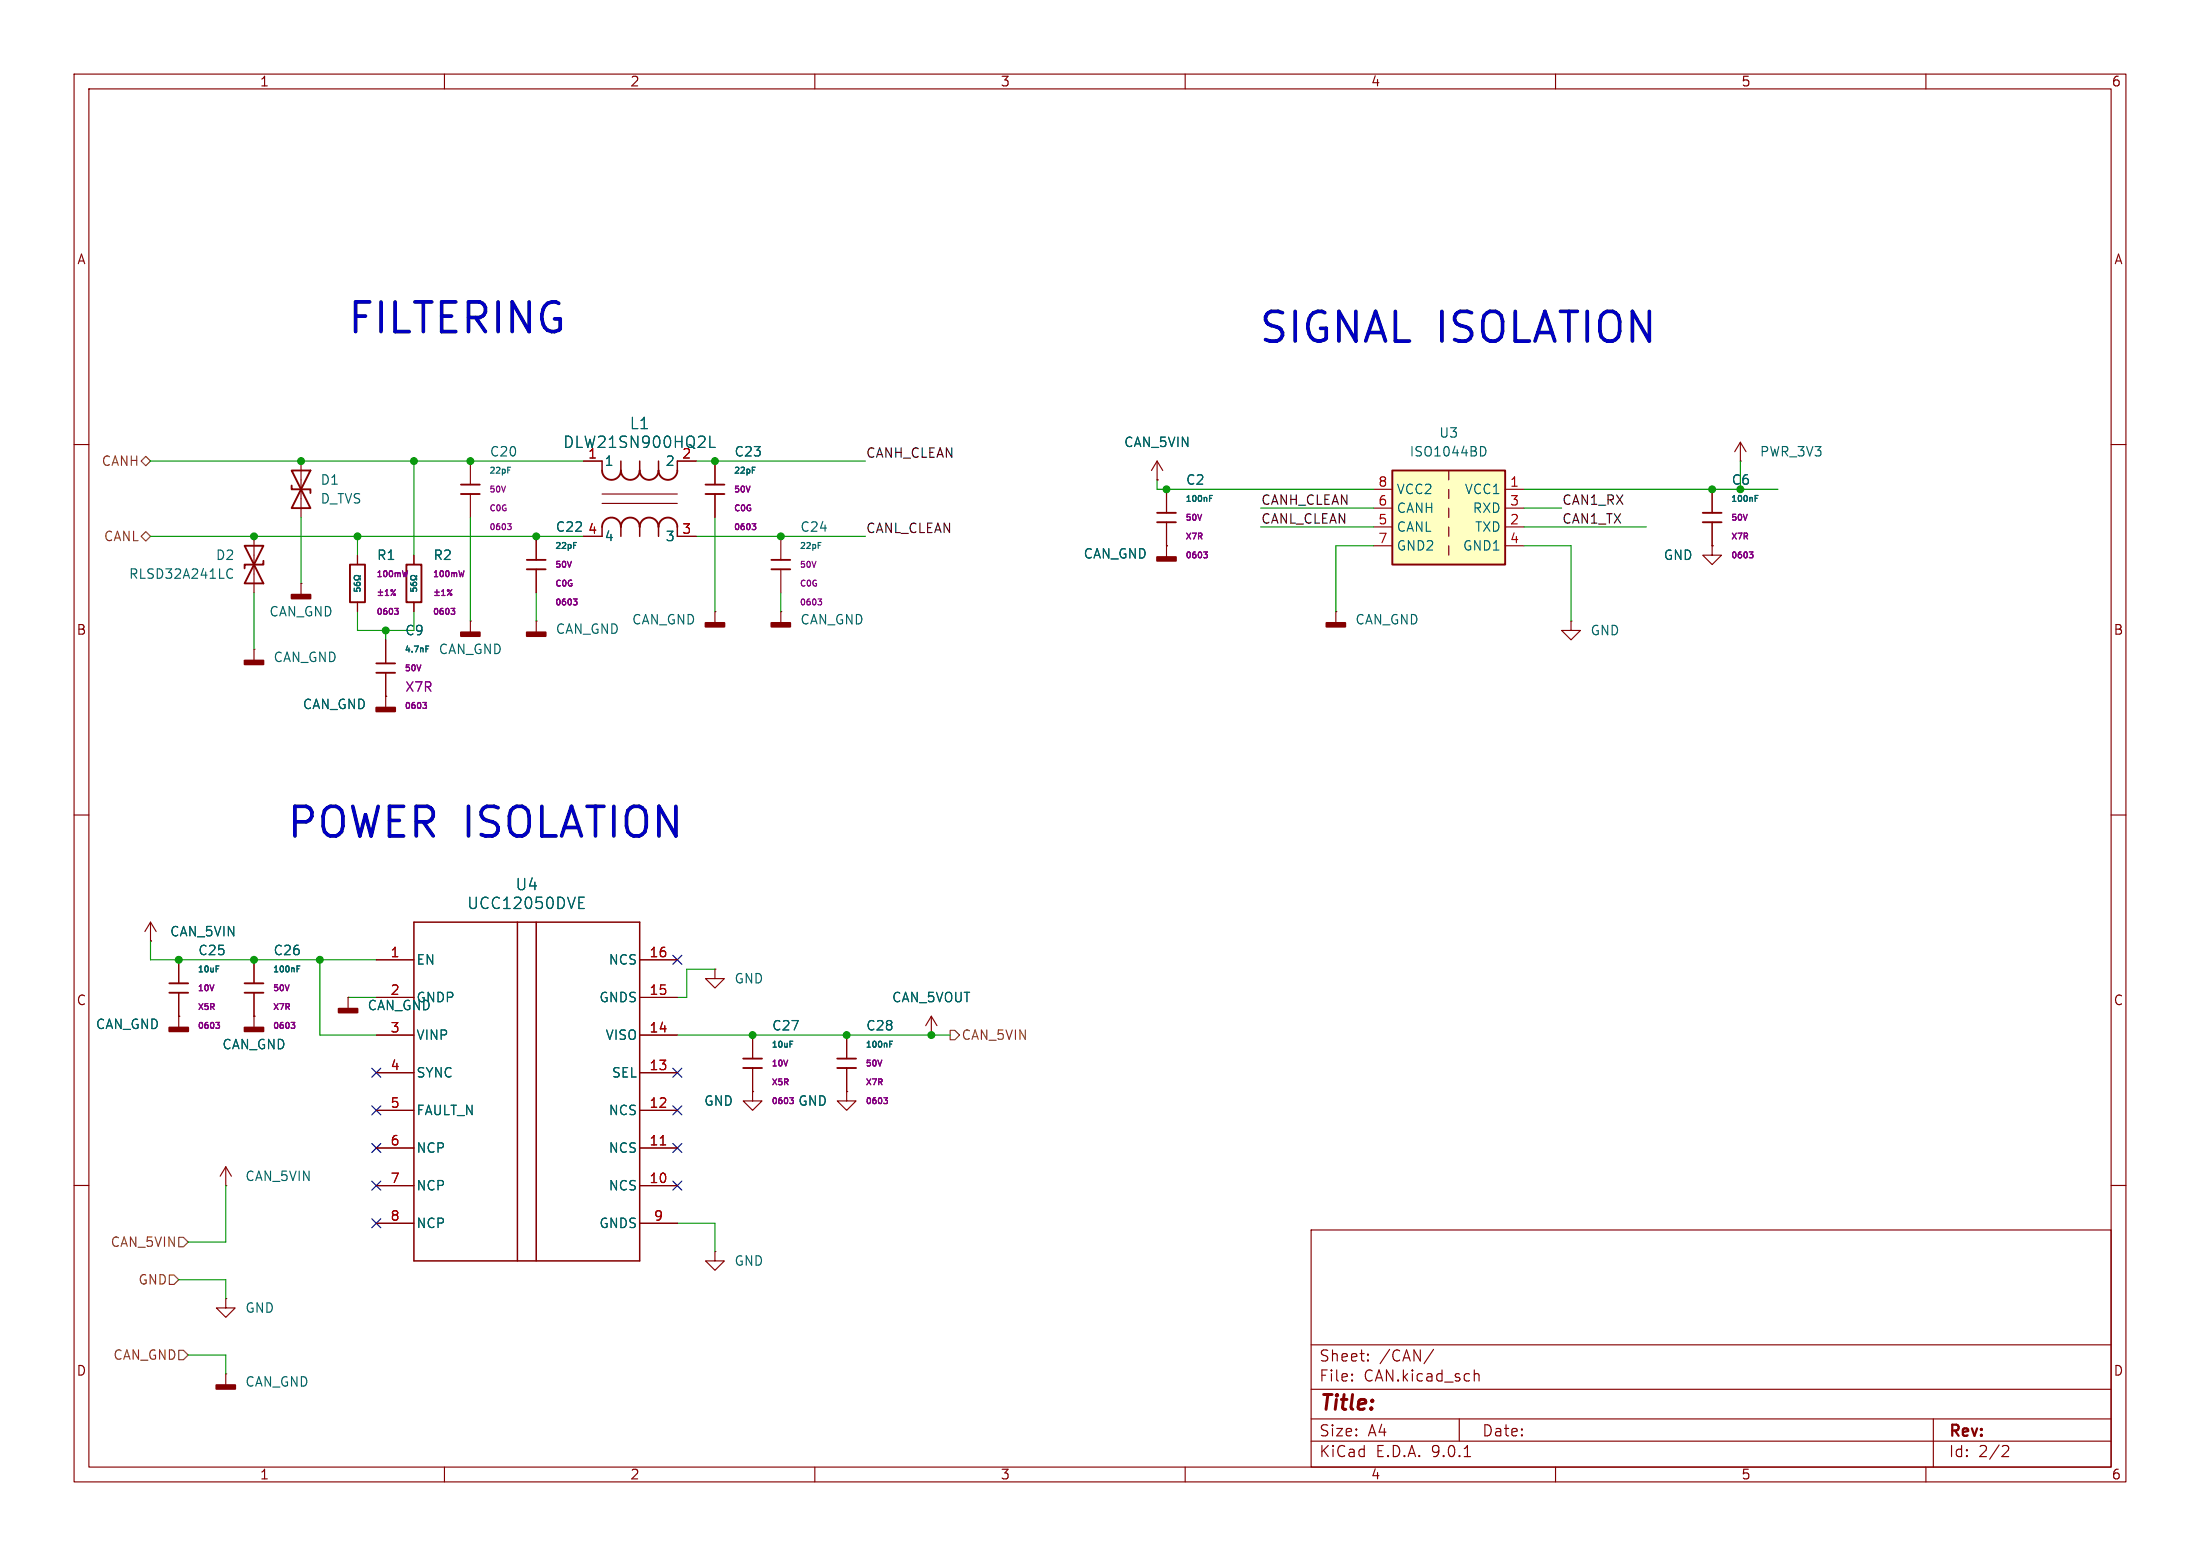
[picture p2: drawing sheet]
<svg xmlns="http://www.w3.org/2000/svg" width="297mm" height="210mm" viewBox="0 0 297 210" stroke-linecap="round" stroke-linejoin="round" font-family="sans-serif">
<g fill="none" stroke="#840000" stroke-width=".15">
<path d="M10 10h277v190h-277zM12 12h273v186h-273zM60 10v2M110 10v2M160 10v2M210 10v2M260 10v2M234.9 59.7l-.7 1.3M234.9 59.7l.8 1.3M234.9 59.7v2.5M10 60h2M34.3 72.4v7.6"/>
<path d="M40.6 78.7h.1M40.6 62.2v7.7M40.6 78.7v1.6M48.3 74.9v1.3M55.9 74.9v1.3M63.5 62.2v3.2M63.5 66.7v3.2M72.4 72.4v3.2M72.4 76.8v3.2M78.7 62.2h2.6M78.7 72.4h2.6M81.3 67.9h10.1"/>
<path d="M81.3 66.7h10.1M91.4 62.2h2.6M91.4 72.4h2.6M96.5 62.2v3.2M96.5 66.7v3.2M105.4 72.4v3.2M105.4 76.8v3.2M156.2 64.8h.1M156.2 62.2l-.8 1.3M156.2 62.2l.8 1.3M156.2 62.2v2.6M157.5 73.7h.1"/>
<path d="M157.5 73.7v1.5M231.1 66v3.2M231.1 70.5v3.2M234.9 62.2h.1M285 60h2M34.3 87.6h.1M34.3 87.6v1.6M48.3 81.3v1.3M52.1 94h.1M52.1 86.4v3.1M52.1 90.8v4.7M55.9 81.3v1.3"/>
<path d="M63.5 83.8h.1M63.5 83.8v1.5M72.4 83.8h.1M72.4 83.8v1.5M96.5 82.6h.1M96.5 82.6v1.5M105.4 82.6h.1M105.4 82.6v1.5M10 110h2M285 110h2M24.1 137.2h.1M24.1 129.5v3.2"/>
<path d="M24.1 134v4.7M34.3 137.2h.1M34.3 129.5v3.2M34.3 134v4.7M47 134.6h.1M47 134.6v1.5M50.8 129.5h5.1M50.8 134.6h5.1M50.8 139.7h5.1M86.4 129.5h5M86.4 134.6h5M86.4 139.7h5"/>
<path d="M96.5 130.8v1.3h1.3l-1.3 1.3-1.3-1.3h1.3M96.5 130.8h.1M101.6 139.7v3.2M114.3 139.7v3.2M125.7 139.7h.1M125.7 137.2l-.7 1.2M125.7 137.2l.8 1.2M125.7 137.2v2.5M50.8 144.8h5.1M50.8 149.9h5.1M50.8 154.9h5.1M86.4 144.8h5"/>
<path d="M86.4 149.9h5M86.4 154.9h5M101.6 147.3v1.3h1.3l-1.3 1.3-1.3-1.3h1.3M101.6 147.3h.1M101.6 144.1v3.2M114.3 147.3v1.3h1.3l-1.3 1.3-1.3-1.3h1.3M114.3 147.3h.1M114.3 144.1v3.2M10 160h2M30.5 175.3v1.2h1.2l-1.2 1.3-1.3-1.3h1.3M30.5 175.3h.1M50.8 160h5.1"/>
<path d="M50.8 165.1h5.1M86.4 160h5M86.4 165.1h5M96.5 168.9v1.3h1.3l-1.3 1.3-1.3-1.3h1.3M96.5 168.9h.1M177 166h108v32h-108zM285 160h2M30.5 185.4h.1M30.5 185.4v1.5M60 198v2M110 198v2M160 198v2"/>
<path d="M177 194.5h108M177 191.5h108M177 187.5h108M177 181.5h108M182.5 186.3h.1l-.1 .1M182.5 186.3v.1M182.5 185.5v.1M182.5 185.5h.1l-.1 .1M184.7 183.6v.1M184.7 183.6h-.1l.1 .1M184.7 182.8v.1M184.7 182.8h-.1l.1 .1"/>
<path d="M193.5 182.1l-1.3 2M197 191.5v3M197.7 196.6h.8M199 184.9v1.5M199 185.5a.37 .37 0 0 1 .7 .1v.8M210 198v2M260 198v2M261 191.5v6.5M270.5 195.1l.5 .1a.41 .41 0 0 1 .1 .5l-.9 .9h1"/>
</g>
<g fill="none" stroke="#840000" stroke-width=".25">
<path d="M33 73.7l2.6 5h-2.6l2.6-5zM35.6 75.7v.5h-2.6v.5M39.4 63.5l2.5 5.1h-2.5l2.5-5.1zM39.4 65.5v.5h2.5v.5M47.2 76.2h2.1v5.1h-2.1zM54.9 76.2h2v5.1h-2zM62.2 65.4h2.6M62.2 66.7h2.6M71.1 75.6h2.6M71.1 76.8h2.6M81.3 63.5a1.27 1.27 0 0 0 1.2 1.3 1.27 1.27 0 0 0 1.3-1.3 1.27 1.27 0 0 0 1.3 1.3 1.27 1.27 0 0 0 1.3-1.3 1.27 1.27 0 0 0 1.2 1.3 1.27 1.27 0 0 0 1.3-1.3 1.27 1.27 0 0 0 1.3 1.3 1.27 1.27 0 0 0 1.2-1.3M81.3 71.1a1.27 1.27 0 0 1 1.2-1.2 1.27 1.27 0 0 1 1.3 1.2 1.27 1.27 0 0 1 1.3-1.2 1.27 1.27 0 0 1 1.3 1.2 1.27 1.27 0 0 1 1.2-1.2 1.27 1.27 0 0 1 1.3 1.2 1.27 1.27 0 0 1 1.3-1.2 1.27 1.27 0 0 1 1.2 1.2"/>
<path d="M95.2 65.4h2.6M95.2 66.7h2.6M104.1 75.6h2.6M104.1 76.8h2.6M229.9 69.2h2.5M229.9 70.5h2.5M50.8 89.5h2.5M50.8 90.8h2.5M22.9 132.7h2.5M22.9 134h2.5M33 132.7h2.6M33 134h2.6"/>
<path d="M100.3 142.9h2.6M100.3 144.1h2.6M113 142.9h2.6M113 144.1h2.6"/>
</g>
<g fill="none" stroke="#006464" stroke-width=".15">
<path d="M95.8 58.9v1.5h.8M30.9 76.8h.3l.2 .1M31.4 77.9l-.2 .1h-.3M47.8 79.4v.4h.4v-.4h.3l.1 .1-.1 .3M47.8 78.7l.1 .2 .1 .1h.5l.1-.1-.1-.3-.3 .1-.1 .2 .2 .1M48.6 77.7v.2h-.1a.34 .34 0 0 0-.5-.2 .34 .34 0 0 0-.1 .5l.3 .1 .3-.2h.1v.2M55.4 78.7l.1 .2 .1 .1h.5l.1-.1v-.3l-.4 .1-.1 .2 .2 .1M55.4 79.4v.4h.4v-.4h.4v.1v.3M56.2 77.7v.2h-.1a.34 .34 0 0 0-.5-.2 .34 .34 0 0 0-.1 .5l.4 .1 .2-.2h.1v.2M68.5 63.1h.4M77.4 73.2h.4M101.6 63.1h.3"/>
<path d="M110.5 73.2h.3M236.9 67.3h.3M236.9 66.9h.4M57.5 87.6h.3M57.5 87.2h.4M29.2 130.4h.4M40.1 130.4h.4M40.1 130.8h.3M78.2 121.8h.5M78.2 122.6h.7M78.2 121.1h.7M106.6 140.5h.4"/>
<path d="M120.1 140.9h.3M120.1 140.5h.4"/>
</g>
<g fill="none" stroke="#840084" stroke-width=".15">
<path d="M51.1 79.9h.6M51.4 79.6v.6M52 79.8l.2-.2v.8M53.4 79.6l-.6 .8M55 77l-.2 .8M58.7 79.9h.6M59 79.6v.6M59.6 79.8l.3-.2v.8M61 79.6l-.6 .8M62.6 77l-.1 .8M68.5 70.7h.5l-.3 .3 .3 .1v.2l-.1 .2h-.3M101.5 70.7h.5l-.2 .3 .2 .1v.2l-.1 .2h-.3"/>
<path d="M236.1 74.5h.5l-.2 .3 .2 .1v.2l-.1 .2h-.2M51.1 80.4h.6M52 80.4h.5M53.3 82.1h.5l-.3 .3 .2 .1 .1 .3-.2 .1h-.2M57.1 94.8h.5l-.3 .3 .2 .1 .1 .3-.2 .1h-.2M58.7 80.4h.6M59.6 80.4h.5M60.9 82.1h.5l-.3 .3 .2 .1 .1 .3-.2 .1h-.2M77.4 80.8h.5l-.3 .3 .3 .1v.3l-.2 .1h-.2M110.4 80.8h.5l-.3 .3 .3 .1v.3l-.1 .1h-.3M29.1 138h.5l-.2 .3 .2 .1v.2l-.1 .2h-.2M39.3 138h.5l-.3 .3 .3 .1v.2l-.2 .2h-.2"/>
<path d="M106.6 148.2h.5l-.3 .3h.3v.3l-.1 .2h-.3M119.3 148.2h.5l-.3 .3h.3v.3l-.1 .2h-.3"/>
<circle cx="52.9" cy="79.7" r=".11"/>
<circle cx="60.5" cy="79.7" r=".11"/>
<circle cx="53.3" cy="80.3" r=".11"/>
<circle cx="60.9" cy="80.3" r=".11"/>
</g>
<path d="M81.3 71.1v1.3M83.8 62.2v1.3M83.8 71.1v1.3M86.4 62.2v1.3M86.4 71.1v1.3M88.9 62.2v1.3M88.9 71.1v1.3M91.4 62.2v1.3M91.4 71.1v1.3M55.9 124.5h30.5v45.7h-30.5zM69.8 124.5v45.7M72.4 124.5v45.7" fill="none" stroke="#840000" stroke-width=".2"/>
<path d="M89.1 154.5h.8" fill="none" stroke="#a90000" stroke-width=".15"/>
<g fill="#840000" stroke="#840000" stroke-width=".25">
<path d="M33 89.2h2.6v.5h-2.6z"/>
<path d="M33 138.7h2.6v.5h-2.6z"/>
<path d="M29.2 186.9h2.5v.6h-2.5z"/>
<path d="M104.1 84.1h2.6v.5h-2.6z"/>
<path d="M22.9 138.7h2.5v.5h-2.5z"/>
<path d="M95.2 84.1h2.6v.5h-2.6z"/>
<path d="M39.4 80.3h2.5v.5h-2.5z"/>
<path d="M156.2 75.2h2.5v.5h-2.5z"/>
<path d="M62.2 85.3h2.6v.6h-2.6z"/>
<path d="M71.1 85.3h2.6v.6h-2.6z"/>
<path d="M45.7 136.1h2.6v.6h-2.6z"/>
<path d="M50.8 95.5h2.5v.5h-2.5z"/>
</g>
<path d="M188 63.5h15.2v12.7h-15.2z" fill="#ffffc2"/>
<path d="M156.2 69.2h2.5M156.2 70.5h2.5M188 63.5h15.2v12.7h-15.2z" fill="none" stroke="#840000" stroke-width=".25"/>
<g fill="none" stroke="#840000" stroke-width=".15">
<path d="M48.3 74.9v1.3M55.9 74.9v1.3M72.4 72.4v3.2M72.4 76.8v3.2M78.7 62.2h2.6M78.7 72.4h2.6M91.4 62.2h2.6M91.4 72.4h2.6M96.5 62.2v3.2M96.5 66.7v3.2M156.2 64.8h.1M157.5 73.7h.1"/>
<path d="M157.5 66v3.2M157.5 70.5v3.2M185.4 66h2.6M185.4 68.6h2.6M185.4 71.1h2.6M185.4 73.7h2.6M195.6 63.5v1.3M195.6 66v1.3M195.6 68.6v1.3M195.6 71.1v1.3M195.6 73.7v1.2M203.2 66h2.5"/>
<path d="M203.2 68.6h2.5M203.2 71.1h2.5M203.2 73.7h2.5M231.1 73.7v1.2h1.3l-1.3 1.3-1.2-1.3h1.2M231.1 73.7h.1M231.1 66v3.2M231.1 70.5v3.2M48.3 81.3v1.3M52.1 94h.1M52.1 86.4v3.1M52.1 90.8v3.2M55.9 81.3v1.3"/>
<path d="M180.3 82.6h.1M180.3 82.6v1.5M212.1 83.8v1.3h1.3l-1.3 1.3-1.3-1.3h1.3M212.1 83.8h.1M20.3 127h.1M20.3 124.5l-.7 1.2M20.3 124.5l.8 1.2M20.3 124.5v2.5M24.1 137.2h.1M24.1 129.5v3.2M24.1 134v3.2M34.3 137.2h.1"/>
<path d="M34.3 129.5v3.2M34.3 134v3.2M47 134.6h.1M50.8 129.5h5.1M50.8 134.6h5.1M50.8 139.7h5.1M86.4 129.5h5M86.4 134.6h5M86.4 139.7h5M101.6 139.7v3.2M114.3 139.7v3.2M125.7 139.7h.1"/>
<path d="M30.5 157.5l-.8 1.3M30.5 157.5l.7 1.3M30.5 157.5v2.5M50.8 144.8h5.1M50.8 149.9h5.1M50.8 154.9h5.1M86.4 144.8h5M86.4 149.9h5M86.4 154.9h5M101.6 147.3h.1M101.6 144.1v3.2M114.3 147.3h.1"/>
<path d="M114.3 144.1v3.2M30.5 160h.1M50.8 160h5.1M50.8 165.1h5.1M86.4 160h5M86.4 165.1h5"/>
</g>
<g fill="none" stroke="#006464" stroke-width=".15">
<path d="M95.8 58.9v1.5h.8M47.8 78.7l.1 .2 .1 .1h.5l.1-.1-.1-.3-.3 .1-.1 .2 .2 .1M47.8 79.4v.4h.4v-.4h.3l.1 .1-.1 .3M48.6 77.7v.2h-.1a.34 .34 0 0 0-.5-.2 .34 .34 0 0 0-.1 .5l.3 .1 .3-.2h.1v.2M55.4 79.4v.4h.4v-.4h.4v.1v.3M55.4 78.7l.1 .2 .1 .1h.5l.1-.1v-.3l-.4 .1-.1 .2 .2 .1M56.2 77.7v.2h-.1a.34 .34 0 0 0-.5-.2 .34 .34 0 0 0-.1 .5l.4 .1 .2-.2h.1v.2M77.4 73.2h.4M101.6 63.1h.3M163.3 67.3h.3M163.3 66.9h.4M200.2 60.3a.68 .68 0 0 1 .4 .6 .68 .68 0 0 1-.4 .6"/>
<path d="M236.9 67.3h.3M236.9 66.9h.4M57.5 87.6h.3M57.5 87.2h.4M29.2 130.4h.4M40.1 130.4h.4M40.1 130.8h.3M78.2 121.8h.5M78.2 122.6h.7M78.2 121.1h.7M106.6 140.5h.4M120.1 140.9h.3"/>
<path d="M120.1 140.5h.4"/>
</g>
<g fill="none" stroke="#840084" stroke-width=".15">
<path d="M51.1 79.9h.6M51.4 79.6v.6M52 79.8l.2-.2v.8M53.4 79.6l-.6 .8M55 77l-.2 .8M58.7 79.9h.6M59 79.6v.6M59.6 79.8l.3-.2v.8M61 79.6l-.6 .8M62.6 77l-.1 .8M101.5 70.7h.5l-.2 .3 .2 .1v.2l-.1 .2h-.3M162.5 74.5h.5l-.3 .3 .2 .1 .1 .2-.2 .2h-.2"/>
<path d="M236.1 74.5h.5l-.2 .3 .2 .1v.2l-.1 .2h-.2M51.1 80.4h.6M52 80.4h.5M53.3 82.1h.5l-.3 .3 .2 .1 .1 .3-.2 .1h-.2M57.1 94.8h.5l-.3 .3 .2 .1 .1 .3-.2 .1h-.2M58.7 80.4h.6M59.6 80.4h.5M60.9 82.1h.5l-.3 .3 .2 .1 .1 .3-.2 .1h-.2M77.4 80.8h.5l-.3 .3 .3 .1v.3l-.2 .1h-.2M29.1 138h.5l-.2 .3 .2 .1v.2l-.1 .2h-.2M39.3 138h.5l-.3 .3 .3 .1v.2l-.2 .2h-.2M106.6 148.2h.5l-.3 .3h.3v.3l-.1 .2h-.3"/>
<path d="M119.3 148.2h.5l-.3 .3h.3v.3l-.1 .2h-.3"/>
<circle cx="52.9" cy="79.7" r=".11"/>
<circle cx="60.5" cy="79.7" r=".11"/>
<circle cx="53.3" cy="80.3" r=".11"/>
<circle cx="60.9" cy="80.3" r=".11"/>
</g>
<path d="M179.1 84.1h2.5v.5h-2.5z" fill="#840000" stroke="#840000" stroke-width=".25"/>
<path d="M19 62.2l.7-.6 .6 .6-.6 .7zM19.7 71.8l.6 .6-.6 .6-.7-.6zM128.3 139.1h.6l.6 .6-.6 .6h-.6zM22.9 172.1h.6l.6 .6-.6 .7h-.6zM24.1 167h.7l.6 .6-.6 .7h-.7zM24.1 182.2h.7l.6 .7-.6 .6h-.7z" fill="none" stroke="#725600" stroke-width=".15"/>
<g fill="none" stroke="#009600" stroke-width=".15">
<path d="M20.3 62.2h58.4M20.3 72.4h58.4M40.6 69.9v8.8M48.3 72.4v2.5M55.9 62.2v12.7M63.5 69.9v13.9M94 62.2h22.8M94 72.4h22.8M96.5 69.9v12.7M156.2 64.8v1.2h29.2M170.2 68.6h15.2M170.2 71.1h15.2"/>
<path d="M185.4 73.7h-5.1v8.9M205.7 66h34.3M205.7 73.7h6.4v10.1M205.7 68.6h5.1M205.7 71.1h16.5M234.9 62.2v3.8M34.3 80v7.6M48.3 82.6v2.5h7.6v-2.5M52.1 85.1v1.3M72.4 80v3.8M105.4 80v2.6M20.3 127v2.5h30.5"/>
<path d="M43.2 129.5v10.2h7.6M47 134.6h3.8M91.4 139.7h36.9M96.5 130.8h-3.8v3.8h-1.3M24.1 172.7h6.4v2.6M30.5 160v7.6h-5.1M91.4 165.1h5.1v3.8M25.4 182.9h5.1v2.5"/>
</g>
<g fill="none" stroke="#000084" stroke-width=".15">
<path d="M90.8 128.9l1.2 1.2M92 128.9l-1.2 1.2M50.2 154.3l1.2 1.2M50.2 159.4l1.2 1.2M50.2 144.2l1.2 1.2M50.2 149.3l1.2 1.2M51.4 154.3l-1.2 1.2M51.4 159.4l-1.2 1.2M51.4 144.2l-1.2 1.2M51.4 149.3l-1.2 1.2M90.8 144.2l1.2 1.2M90.8 149.3l1.2 1.2"/>
<path d="M90.8 154.3l1.2 1.2M90.8 159.4l1.2 1.2M92 144.2l-1.2 1.2M92 149.3l-1.2 1.2M92 154.3l-1.2 1.2M92 159.4l-1.2 1.2M50.2 164.5l1.2 1.2M51.4 164.5l-1.2 1.2"/>
</g>
<path d="M89.1 154.5h.8" fill="none" stroke="#a90000" stroke-width=".15"/>
<g fill="#009600" stroke="#009600" stroke-width=".15">
<circle cx="101.6" cy="139.7" r=".46"/>
<circle cx="114.3" cy="139.7" r=".46"/>
<circle cx="96.5" cy="62.2" r=".46"/>
<circle cx="105.4" cy="72.4" r=".46"/>
<circle cx="125.7" cy="139.7" r=".46"/>
<circle cx="157.5" cy="66" r=".46"/>
<circle cx="40.6" cy="62.2" r=".46"/>
<circle cx="48.3" cy="72.4" r=".46"/>
<circle cx="55.9" cy="62.2" r=".46"/>
<circle cx="72.4" cy="72.4" r=".46"/>
<circle cx="52.1" cy="85.1" r=".46"/>
<circle cx="63.5" cy="62.2" r=".46"/>
<circle cx="34.3" cy="72.4" r=".46"/>
<circle cx="231.1" cy="66" r=".46"/>
<circle cx="234.9" cy="66" r=".46"/>
<circle cx="34.3" cy="129.5" r=".46"/>
<circle cx="24.1" cy="129.5" r=".46"/>
<circle cx="43.2" cy="129.5" r=".46"/>
</g>
<g font-size="5.6" fill="#0000c2">
<text x="46.7" y="45.7">FILTERING</text>
<text x="169.7" y="47">SIGNAL ISOLATION</text>
<text x="38.5" y="113.8">POWER ISOLATION</text>
</g>
<text font-size="2.8" fill="#840000" x="178" y="190.9">Title:</text>
<g font-size="2.1" fill="#006464">
<text x="84.9" y="58.1">L1</text>
<text x="75.9" y="60.7">DLW21SN900HQ2L</text>
<text x="63" y="122.9">UCC12050DVE</text>
<text x="69.5" y="120.4">U4</text>
</g>
<g font-size="2.1" fill="#840000">
<text x="178" y="184">Sheet:</text>
<text x="186.2" y="184">/CAN/</text>
<text x="178" y="186.7">File:</text>
<text x="184.1" y="186.7">CAN.kicad_sch</text>
<text x="178" y="196.9">KiCad</text>
<text x="178" y="194.1">Size:</text>
<text x="184.7" y="194.1">A4</text>
<text x="185.7" y="196.9">E.D.A.</text>
<text x="193.3" y="196.9">9.0.1</text>
<text x="200" y="194.1">Date:</text>
<text x="263" y="194.3">Rev:</text>
<text x="263" y="196.9">Id:</text>
<text x="267.1" y="196.9">2/2</text>
</g>
<g font-size="1.8" fill="#840000">
<text x="35" y="11.9">1</text>
<text x="85" y="11.9">2</text>
<text x="135" y="11.9">3</text>
<text x="185" y="11.9">4</text>
<text x="235" y="11.9">5</text>
<text x="285" y="11.9">6</text>
<text x="10.3" y="35.9">A</text>
<text x="285.3" y="35.9">A</text>
<text x="10.3" y="85.9">B</text>
<text x="285.3" y="85.9">B</text>
<text x="10.3" y="135.9">C</text>
<text x="285.3" y="135.9">C</text>
<text x="10.3" y="185.9">D</text>
<text x="285.3" y="185.9">D</text>
<text x="35" y="199.9">1</text>
<text x="85" y="199.9">2</text>
<text x="135" y="199.9">3</text>
<text x="185" y="199.9">4</text>
<text x="235" y="199.9">5</text>
<text x="285" y="199.9">6</text>
</g>
<g font-size="1.8" fill="#006464">
<text x="194.2" y="59.3">U3</text>
<text x="43.2" y="65.6">D1</text>
<text x="66" y="61.8">C20</text>
<text x="81.5" y="63.1">1</text>
<text x="89.8" y="63.1">2</text>
<text x="99.1" y="61.8">C23</text>
<text x="151.7" y="60.6">CAN_5VIN</text>
<text x="160" y="65.6">C2</text>
<text x="190.2" y="61.8">ISO1044BD</text>
<text x="233.7" y="65.6">C6</text>
<text x="237.5" y="61.8">PWR_3V3</text>
<text x="43.2" y="68.2">D_TVS</text>
<text x="74.9" y="72">C22</text>
<text x="108" y="72">C24</text>
<text x="188.5" y="66.9">VCC2</text>
<text x="188.5" y="69.4">CANH</text>
<text x="188.5" y="72">CANL</text>
<text x="197.7" y="66.9">VCC1</text>
<text x="198.7" y="69.4">RXD</text>
<text x="199" y="72">TXD</text>
<text x="29.1" y="75.8">D2</text>
<text x="50.8" y="75.8">R1</text>
<text x="58.4" y="75.8">R2</text>
<text x="81.5" y="73.3">4</text>
<text x="89.8" y="73.3">3</text>
<text x="146.2" y="75.6">CAN_GND</text>
<text x="188.5" y="74.5">GND2</text>
<text x="197.4" y="74.5">GND1</text>
<text x="224.5" y="75.8">GND</text>
<text x="17.3" y="78.3">RLSD32A241LC</text>
<text x="36.3" y="83.4">CAN_GND</text>
<text x="36.8" y="89.6">CAN_GND</text>
<text x="54.6" y="86">C9</text>
<text x="59.1" y="88.5">CAN_GND</text>
<text x="74.9" y="85.8">CAN_GND</text>
<text x="85.2" y="84.5">CAN_GND</text>
<text x="108" y="84.5">CAN_GND</text>
<text x="182.9" y="84.5">CAN_GND</text>
<text x="214.6" y="86">GND</text>
<text x="40.8" y="95.9">CAN_GND</text>
<text x="22.9" y="126.6">CAN_5VIN</text>
<text x="26.7" y="129.1">C25</text>
<text x="36.8" y="129.1">C26</text>
<text x="56.1" y="130.4">EN</text>
<text x="82.1" y="130.4">NCS</text>
<text x="49.5" y="136.6">CAN_GND</text>
<text x="56.1" y="135.5">GNDP</text>
<text x="80.8" y="135.5">GNDS</text>
<text x="99.1" y="132.9">GND</text>
<text x="120.3" y="135.5">CAN_5VOUT</text>
<text x="12.9" y="139.1">CAN_GND</text>
<text x="29.9" y="141.8">CAN_GND</text>
<text x="56.1" y="140.6">VINP</text>
<text x="81.7" y="140.6">VISO</text>
<text x="104.1" y="139.3">C27</text>
<text x="116.8" y="139.3">C28</text>
<text x="56.1" y="145.6">SYNC</text>
<text x="82.5" y="145.6">SEL</text>
<text x="95" y="149.5">GND</text>
<text x="107.7" y="149.5">GND</text>
<text x="56.1" y="150.7">FAULT_N</text>
<text x="56.1" y="155.8">NCP</text>
<text x="82.1" y="150.7">NCS</text>
<text x="82.1" y="155.8">NCS</text>
<text x="33" y="159.6">CAN_5VIN</text>
<text x="56.1" y="160.9">NCP</text>
<text x="82.1" y="160.9">NCS</text>
<text x="56.1" y="166">NCP</text>
<text x="80.8" y="166">GNDS</text>
<text x="99.1" y="171">GND</text>
<text x="33" y="177.4">GND</text>
<text x="33" y="187.4">CAN_GND</text>
</g>
<g font-size="1.8" fill="#725600">
<text x="13.6" y="63.1">CANH</text>
<text x="13.9" y="73.3">CANL</text>
<text x="129.7" y="140.6">CAN_5VIN</text>
<text x="14.8" y="168.5">CAN_5VIN</text>
<text x="18.6" y="173.6">GND</text>
<text x="15.2" y="183.7">CAN_GND</text>
</g>
<g font-size="1.8" fill="#a90000">
<text x="79.3" y="62">1</text>
<text x="92" y="62">2</text>
<text x="186" y="65.8">8</text>
<text x="203.8" y="65.8">1</text>
<text x="186" y="68.3">6</text>
<text x="186" y="70.9">5</text>
<text x="203.8" y="68.3">3</text>
<text x="203.8" y="70.9">2</text>
<text x="79.3" y="72.1">4</text>
<text x="92" y="72.1">3</text>
<text x="186" y="73.4">7</text>
<text x="203.8" y="73.4">4</text>
<text x="52.6" y="129.3">1</text>
<text x="87.6" y="129.3">16</text>
<text x="52.6" y="134.4">2</text>
<text x="87.6" y="134.4">15</text>
<text x="52.6" y="139.4">3</text>
<text x="87.6" y="139.4">14</text>
<text x="52.6" y="144.5">4</text>
<text x="52.6" y="149.6">5</text>
<text x="87.6" y="144.5">13</text>
<text x="87.6" y="149.6">12</text>
<text x="52.6" y="154.7">6</text>
<text x="87.6" y="154.7">11</text>
<text x="52.6" y="159.8">7</text>
<text x="87.6" y="159.8">10</text>
<text x="52.6" y="164.8">8</text>
<text x="88.2" y="164.8">9</text>
</g>
<g font-size="1.8" fill="#0f0f0f">
<text x="116.8" y="61.9">CANH_CLEAN</text>
<text x="170.2" y="70.8">CANL_CLEAN</text>
<text x="170.2" y="68.2">CANH_CLEAN</text>
<text x="210.8" y="70.8">CAN1_TX</text>
<text x="210.8" y="68.2">CAN1_RX</text>
<text x="116.8" y="72">CANL_CLEAN</text>
</g>
<text font-size="1.8" fill="#840084" x="54.6" y="93.6">X7R</text>
<g font-size="1.1" fill="#006464">
<text x="66" y="64.1">22pF</text>
<text x="99" y="64.1">22pF</text>
<text x="159.9" y="67.9">100nF</text>
<text x="233.6" y="67.9">100nF</text>
<text x="74.9" y="74.3">22pF</text>
<text x="107.9" y="74.3">22pF</text>
<text x="54.5" y="88.3">4.7nF</text>
<text x="26.6" y="131.4">10uF</text>
<text x="36.8" y="131.4">100nF</text>
<text x="104.1" y="141.6">10uF</text>
<text x="116.8" y="141.6">100nF</text>
</g>
<g font-size="1.1" fill="#840084">
<text x="66" y="66.7">50V</text>
<text x="66" y="69.2">C0G</text>
<text x="66" y="71.7">0603</text>
<text x="99" y="66.7">50V</text>
<text x="99" y="69.2">C0G</text>
<text x="99" y="71.7">0603</text>
<text x="159.9" y="70.5">50V</text>
<text x="233.6" y="70.5">50V</text>
<text x="74.9" y="76.8">50V</text>
<text x="107.9" y="76.8">50V</text>
<text x="159.9" y="73">X7R</text>
<text x="159.9" y="75.6">0603</text>
<text x="233.6" y="73">X7R</text>
<text x="233.6" y="75.6">0603</text>
<text x="50.7" y="78.1">100mW</text>
<text x="50.7" y="83.2">0603</text>
<text x="58.3" y="78.1">100mW</text>
<text x="58.3" y="83.2">0603</text>
<text x="74.9" y="79.4">C0G</text>
<text x="74.9" y="81.9">0603</text>
<text x="107.9" y="79.4">C0G</text>
<text x="107.9" y="81.9">0603</text>
<text x="54.5" y="90.8">50V</text>
<text x="54.5" y="95.9">0603</text>
<text x="26.6" y="134">10V</text>
<text x="26.6" y="136.5">X5R</text>
<text x="36.8" y="134">50V</text>
<text x="36.8" y="136.5">X7R</text>
<text x="26.6" y="139.1">0603</text>
<text x="36.8" y="139.1">0603</text>
<text x="104.1" y="144.1">10V</text>
<text x="104.1" y="146.7">X5R</text>
<text x="104.1" y="149.2">0603</text>
<text x="116.8" y="144.1">50V</text>
<text x="116.8" y="146.7">X7R</text>
<text x="116.8" y="149.2">0603</text>
</g>
</svg>
